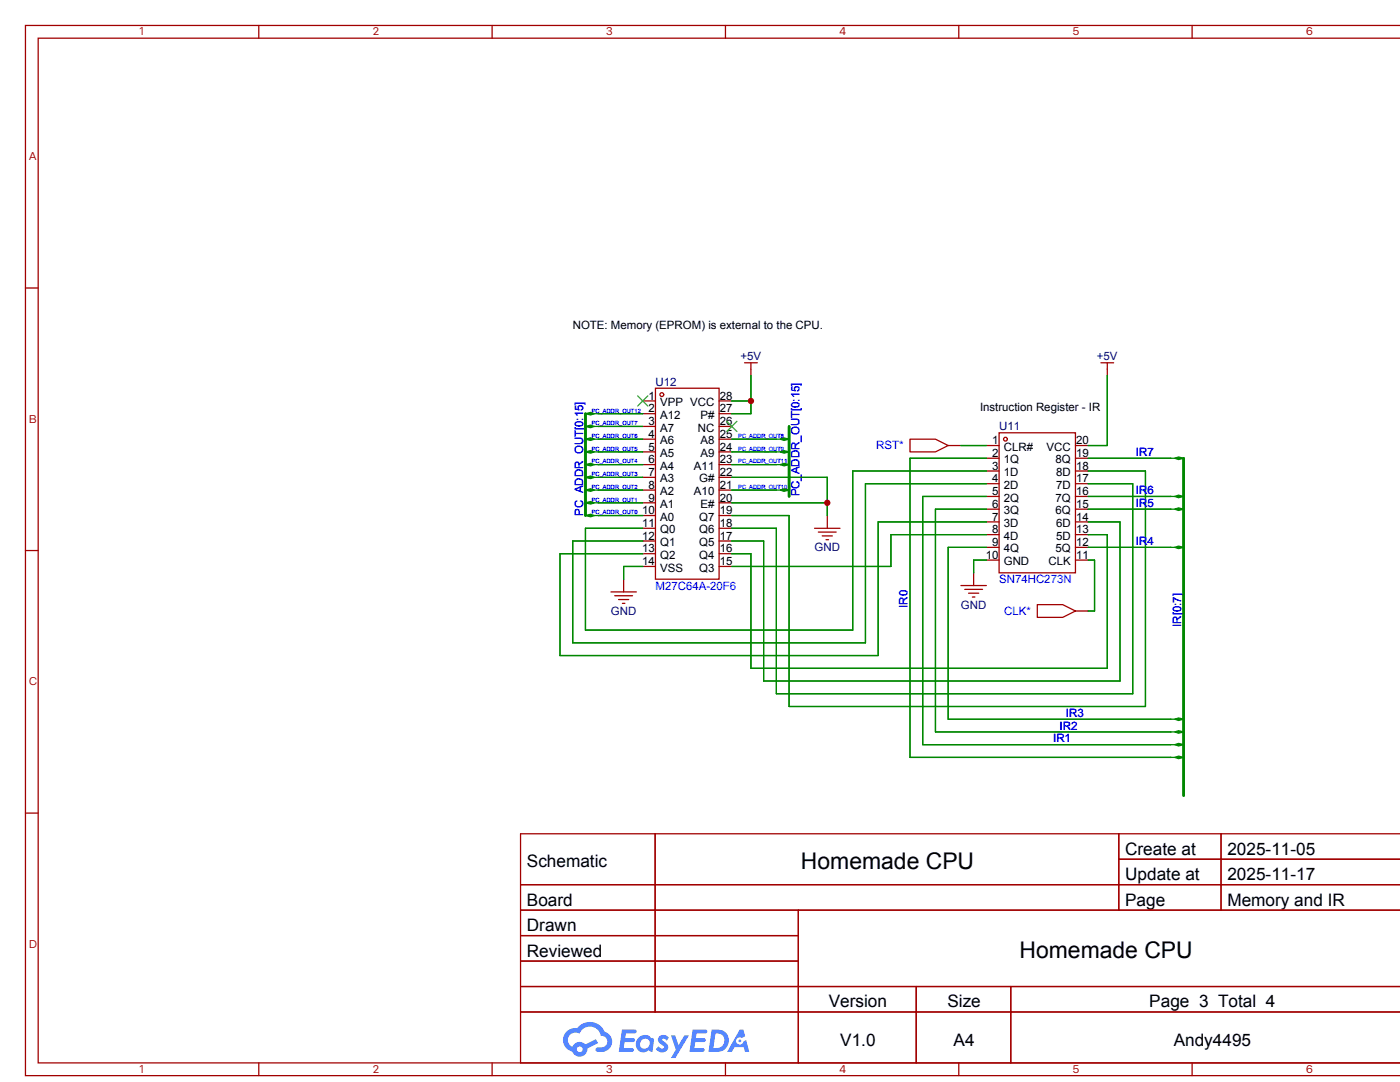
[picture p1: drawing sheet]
<svg xmlns="http://www.w3.org/2000/svg" width="279mm" height="216mm" viewBox="0 0 279 216" stroke-linecap="round" stroke-linejoin="round" font-family="sans-serif">
<g fill="none" stroke="#a10000" stroke-width=".25">
<path d="M51.6 5.1v2.5M98.2 5.1v2.5M144.8 5.1v2.5M191.3 5.1v2.5M237.9 5.1v2.5M279.4 5.1h-274.3v209.5h274.3M279.5 7.6h-271.9v204.5h271.8M5.1 57.5h2.5M5.1 109.9h2.5M5.1 162.2h2.5M103.9 176.5h175.5M130.7 166.4v35.5"/>
<path d="M223.3 166.4v15.2M223.3 171.4h56.1M243.7 166.4v15.2M279.4 166.4h-175.5v45.7M103.9 181.6h175.5M103.9 186.7h55.4M103.9 196.8h175.5M103.9 191.8h55.4M159.3 181.6v30.5M182.9 196.8v15.3M201.7 196.8v15.3M51.6 212.1v2.5"/>
<path d="M98.2 212.1v2.5M103.9 201.9h175.5M144.8 212.1v2.5M191.3 212.1v2.5M237.9 212.1v2.5"/>
</g>
<g fill="#5487ff">
<path d="M131.6 206.8a1.3 1.3 0 0 1 1.9 .3l-.4 .6a.54 .54 0 0 0-1-.3l.2 .3a1.58 1.58 0 0 1 1 1.5 1.43 1.43 0 0 1-2.4 .2l.5-.6a.64 .64 0 0 0 .5 .4 .64 .64 0 0 0 .6-.2l-.1-.3a1.35 1.35 0 0 1-1-1.7z"/>
<path d="M133.9 206.6h.8l.7 2 1.2-2h.9l-2.7 4.5h-.9l1-1.6z"/>
<path d="M124.1 205.4h1.7a1.31 1.31 0 0 1 1.2 .2 .4 .4 0 0 1-.4 .6h-1.7l-.1 .9h1.6a.4 .4 0 0 1 .3 .5 .4 .4 0 0 1-.4 .3h-1.7l-.1 1.2h.8a1.23 1.23 0 0 1 1.2 .2 .39 .39 0 0 1-.4 .6h-2.6z"/>
<path d="M138.2 205.4h1.7a1.32 1.32 0 0 1 1.2 .2 .39 .39 0 0 1-.3 .6h-1.8l-.1 .9h1.6a.4 .4 0 0 1 .4 .5 .4 .4 0 0 1-.5 .3h-1.6l-.2 1.2h.8a1.23 1.23 0 0 1 1.2 .2 .39 .39 0 0 1-.4 .6h-2.6z"/>
<path d="M147.6 205.4h.8l.3 1.4-.6 .3a.75 .75 0 0 0-1.1 .3 .75 .75 0 0 0 .4 1.1 .75 .75 0 0 0 1-.7l.5-.3 .6 2.4h-.8l-.3-1h-1.8l-.5 1h-1z"/>
<path d="M142 205.4l-.6 4.5h1.4a2.27 2.27 0 0 0 2.7-2.3 2.27 2.27 0 0 0-2.7-2.2zM142.8 206.2a1.5 1.5 0 0 1 1.8 1.5 1.5 1.5 0 0 1-1.9 1.4h-.3z"/>
<path d="M127.4 207.1a1.6 1.6 0 0 0-.3 2.2 1.6 1.6 0 0 0 2.3 .2l.8 .4 .3-2.5-.1-.2-.5-.1a1.58 1.58 0 0 0-2.5 0zM128 207.6a.99 .99 0 0 1 1.6 .3 .99 .99 0 0 1-.8 1.3 .94 .94 0 0 1-1-.5 .94 .94 0 0 1 .2-1.1z"/>
<path d="M113.1 205.8a2.37 2.37 0 0 0 1.1 4 1.54 1.54 0 0 0 1.8 1 1.54 1.54 0 0 0 1.2-1.6l2.2-1.1-.5-.7-2.1 1a1.57 1.57 0 0 0-2.6 .5 1.5 1.5 0 0 1-.7-2.1 1.5 1.5 0 0 1 2.2-.5 2.23 2.23 0 0 1 2.3-1.5 2.23 2.23 0 0 1 1.9 1.9 1.16 1.16 0 0 1 1.3 1.1 1.16 1.16 0 0 1-1.1 1.2h-.7a.47 .47 0 0 0-.6 .4 .47 .47 0 0 0 .5 .5 2.17 2.17 0 0 0 2.5-.9 2.17 2.17 0 0 0-.4-2.7l-.7-.4a3.2 3.2 0 0 0-5.5-.8l-1.1 .1zM115.1 209.4a.6 .6 0 0 1 1.2 0 .6 .6 0 0 1-1.2 0z"/>
<circle cx="147.6" cy="207.7" r=".28"/>
</g>
<g fill="none" stroke="#a10000" stroke-width=".25">
<path d="M130.8 77.5h12.7v38.1h-12.7zM148.6 72.4h2.5M149.9 72.4v2.5M219.7 72.4h2.5M221 72.4v2.5M128.3 80h2.5M128.3 82.5h2.5M128.3 85.1h2.5M128.3 87.6h2.5M128.3 90.2h2.5M128.3 92.7h2.5M128.3 95.2h2.5"/>
<path d="M128.3 97.8h2.5M143.5 80h2.5M143.5 82.5h2.5M143.5 85.1h2.5M143.5 87.6h2.5M143.5 90.2h2.5M143.5 92.7h2.5M143.5 95.2h2.5M143.5 97.8h2.5M181.6 87.6h5.1l2.5 1.3-2.5 1.3h-5.1zM189.2 88.9h2.6M196.8 88.9h2.6"/>
<path d="M196.8 91.4h2.6M196.8 94h2.6M196.8 96.5h2.6M196.8 99.1h2.6M199.4 86.4h15.2v27.9h-15.2zM214.6 88.9h2.6M214.6 91.4h2.6M214.6 94h2.6M214.6 96.5h2.6M214.6 99.1h2.6M121.9 118.1h5.1M122.7 118.9h3.5"/>
<path d="M123.4 119.6h2.1M124.5 115.6v2.5M128.3 100.3h2.5M128.3 102.9h2.5M128.3 105.4h2.5M128.3 107.9h2.5M128.3 110.5h2.5M128.3 113h2.5M143.5 100.3h2.5M143.5 102.9h2.5M143.5 105.4h2.5M143.5 107.9h2.5"/>
<path d="M143.5 110.5h2.5M143.5 113h2.5M162.6 105.4h5M163.3 106.2h3.6M164.1 106.9h2M164.8 107.7h.6M165.1 102.9v2.5M191.8 116.8h5M192.5 117.6h3.6M193.3 118.4h2M194.1 119.1h.5M194.3 114.3v2.5"/>
<path d="M196.8 101.6h2.6M196.8 104.1h2.6M196.8 106.7h2.6M196.8 109.2h2.6M196.8 111.8h2.6M214.6 101.6h2.6M214.6 104.1h2.6M214.6 106.7h2.6M214.6 109.2h2.6M214.6 111.8h2.6M124.2 120.4h.5M207 120.6h5.1l2.5 1.3-2.5 1.3h-5.1z"/>
<path d="M214.6 121.9h2.6"/>
<circle cx="132.1" cy="78.7" r=".38"/>
<circle cx="200.7" cy="87.6" r=".38"/>
</g>
<path d="M127.3 79l2 2M129.3 79l-2 2M145 84.1l2.1 2M147.1 84.1l-2.1 2" fill="none" stroke="#3c3" stroke-width=".25"/>
<g fill="none" stroke="#008700" stroke-width=".25">
<path d="M149.9 74.9v7.6h-3.9M221 74.9v14h-3.8M118.6 82.5h9.7M118.6 85.1h9.7M118.6 87.6h9.7M118.6 90.2h9.7M118.6 92.7h9.7M118.6 95.2h9.7M118.6 97.8h9.7M146 80h3.9M146 87.6h9.7M146 90.2h9.7"/>
<path d="M146 92.7h9.7M146 95.2h19.1v7.7M146 97.8h9.7M191.8 88.9h5M196.8 94h-26.6v31.7h-53.4v-20.3h11.5M196.8 96.5h-24.1v31.8h-58.4v-20.4h14M196.8 91.4h-15.2v59.7h52.8M196.8 99.1h-12.7v49.5h50.3M217.2 96.5h8.9v41.9h-71.2v-33h-8.9M217.2 94h11.4v47h-71.1v-38.1h-11.5M217.2 91.4h17.2M217.2 99.1h17.2"/>
<path d="M118.6 102.9h9.7M118.6 100.3h9.7M128.3 113h-3.8v2.6M146 100.3h19.1M196.8 106.7h-19v6.3h-31.8M196.8 111.8h-2.5v2.5M196.8 104.1h-21.5v26.7h-63.5v-20.3h16.5M196.8 101.6h-10.1v44.4h47.7M196.8 109.2h-7.6v34.3h45.2M217.2 106.7h3.8v26.6h-71.1v-22.8h-3.9M217.2 111.8h1.2v10.1h-1.2M217.2 104.1h6.3v31.8h-71.1v-28h-6.4"/>
<path d="M217.2 101.6h17.2M217.2 109.2h17.2"/>
</g>
<path d="M116.8 82.5v20.4M157.5 85.1v14M236.2 91.4v67.3" fill="none" stroke="#008700" stroke-width=".51"/>
<g fill="#008700" stroke="#008700" stroke-width=".25">
<path d="M234.4 91.4l.8-.2 1 .2-1 .3z"/>
<path d="M234.4 99.1l.8-.3 1 .3-1 .2z"/>
<path d="M234.4 101.6l.8-.3 1 .3-1 .3z"/>
<path d="M234.4 109.2l.8-.2 1 .2-1 .3z"/>
<path d="M234.4 143.5l.8-.2 1 .2-1 .3z"/>
<path d="M234.4 146l.8-.2 1 .2-1 .3z"/>
<path d="M234.4 148.6l.8-.3 1 .3-1 .2z"/>
<path d="M234.4 151.1l.8-.2 1 .2-1 .3z"/>
<path d="M116.8 82.5l1.1-.2 .7 .2-.7 .3z"/>
<path d="M116.8 85.1l1.1-.3 .7 .3-.7 .2z"/>
<path d="M116.8 87.6l1.1-.2 .7 .2-.7 .3z"/>
<path d="M116.8 90.2l1.1-.3 .7 .3-.7 .2z"/>
<path d="M116.8 92.7l1.1-.2 .7 .2-.7 .3z"/>
<path d="M116.8 95.2l1.1-.2 .7 .2-.7 .3z"/>
<path d="M116.8 97.8l1.1-.3 .7 .3-.7 .2z"/>
<path d="M116.8 100.3l1.1-.2 .7 .2-.7 .3z"/>
<path d="M116.8 102.9l1.1-.3 .7 .3-.7 .2z"/>
<path d="M155.7 87.6l.8-.2 1 .2-1 .3z"/>
<path d="M155.7 90.2l.8-.3 1 .3-1 .2z"/>
<path d="M155.7 92.7l.8-.2 1 .2-1 .3z"/>
<path d="M155.7 97.8l.8-.3 1 .3-1 .2z"/>
</g>
<g fill="#c00">
<circle cx="149.9" cy="80" r=".63"/>
<circle cx="165.1" cy="100.3" r=".63"/>
</g>
<g font-size="4.6">
<text x="159.9" y="173.4">Homemade CPU</text>
<text x="203.5" y="191.2">Homemade CPU</text>
</g>
<g font-size="3.4">
<text x="105.2" y="173.1">Schematic</text>
<text x="224.6" y="170.5">Create at</text>
<text x="245" y="170.5">2025-11-05</text>
<text x="224.6" y="175.6">Update at</text>
<text x="245" y="175.6">2025-11-17</text>
<text x="105.2" y="180.7">Board</text>
<text x="105.2" y="185.8">Drawn</text>
<text x="224.6" y="180.7">Page</text>
<text x="245" y="180.7">Memory and IR</text>
<text x="105.2" y="190.9">Reviewed</text>
<text x="165.4" y="201">Version</text>
<text x="189.1" y="201">Size</text>
<text x="229.4" y="201">Page 3 Total 4</text>
<text x="167.7" y="208.6">V1.0</text>
<text x="190.3" y="208.6">A4</text>
<text x="234.2" y="208.6">Andy4495</text>
</g>
<g font-size="2.3">
<text x="114.3" y="65.6">NOTE: Memory (EPROM) is external to the CPU.</text>
<text x="129.4" y="79.8">1</text>
<text x="129.4" y="82.3">2</text>
<text x="131.7" y="81">VPP VCC</text>
<text x="131.7" y="83.6">A12</text>
<text x="139.8" y="83.6">P#</text>
<text x="143.6" y="82.3">27</text>
<text x="143.6" y="79.8">28</text>
<text x="195.6" y="82.1">Instruction Register - IR</text>
<text x="129.4" y="84.8">3</text>
<text x="129.4" y="87.4">4</text>
<text x="129.4" y="89.9">5</text>
<text x="131.7" y="86.1">A7</text>
<text x="131.7" y="88.6">A6</text>
<text x="139.3" y="86.1">NC</text>
<text x="139.8" y="88.6">A8</text>
<text x="143.6" y="89.9">24</text>
<text x="143.6" y="87.4">25</text>
<text x="143.6" y="84.8">26</text>
<text x="198" y="88.6">1</text>
<text x="200.3" y="89.9">CLR#</text>
<text x="208.9" y="89.9">VCC</text>
<text x="214.8" y="88.6">20</text>
<text x="129.4" y="92.5">6</text>
<text x="129.4" y="95">7</text>
<text x="131.7" y="91.2">A5</text>
<text x="131.7" y="93.7">A4</text>
<text x="138.5" y="93.7">A11</text>
<text x="139.8" y="91.2">A9</text>
<text x="143.6" y="95">22</text>
<text x="143.6" y="92.5">23</text>
<text x="198" y="91.2">2</text>
<text x="198" y="93.7">3</text>
<text x="200.3" y="92.5">1Q</text>
<text x="200.3" y="95">1D</text>
<text x="210.6" y="92.5">8Q</text>
<text x="210.8" y="95">8D</text>
<text x="214.8" y="93.7">18</text>
<text x="214.8" y="91.2">19</text>
<text x="129.4" y="97.5">8</text>
<text x="129.4" y="100.1">9</text>
<text x="131.7" y="96.3">A3</text>
<text x="131.7" y="98.8">A2</text>
<text x="131.7" y="101.3">A1</text>
<text x="138.5" y="98.8">A10</text>
<text x="139.5" y="96.3">G#</text>
<text x="139.8" y="101.3">E#</text>
<text x="143.6" y="100.1">20</text>
<text x="143.6" y="97.5">21</text>
<text x="198" y="96.3">4</text>
<text x="198" y="98.8">5</text>
<text x="198" y="101.3">6</text>
<text x="200.3" y="97.5">2D</text>
<text x="200.3" y="100.1">2Q</text>
<text x="210.6" y="100.1">7Q</text>
<text x="210.8" y="97.5">7D</text>
<text x="214.8" y="101.3">15</text>
<text x="214.8" y="98.8">16</text>
<text x="214.8" y="96.3">17</text>
<text x="128.1" y="102.6">10</text>
<text x="128.1" y="105.2">11</text>
<text x="128.1" y="107.7">12</text>
<text x="131.7" y="103.9">A0</text>
<text x="131.7" y="106.4">Q0</text>
<text x="139.5" y="106.4">Q6</text>
<text x="139.5" y="103.9">Q7</text>
<text x="143.6" y="107.7">17</text>
<text x="143.6" y="105.2">18</text>
<text x="143.6" y="102.6">19</text>
<text x="198" y="103.9">7</text>
<text x="198" y="106.4">8</text>
<text x="200.3" y="102.6">3Q</text>
<text x="200.3" y="105.2">3D</text>
<text x="200.3" y="107.7">4D</text>
<text x="210.6" y="102.6">6Q</text>
<text x="210.8" y="107.7">5D</text>
<text x="210.8" y="105.2">6D</text>
<text x="214.8" y="106.4">13</text>
<text x="214.8" y="103.9">14</text>
<text x="128.1" y="110.2">13</text>
<text x="128.1" y="112.8">14</text>
<text x="131.7" y="109">Q1</text>
<text x="131.7" y="111.5">Q2</text>
<text x="139.5" y="111.5">Q4</text>
<text x="139.5" y="109">Q5</text>
<text x="143.6" y="112.8">15</text>
<text x="143.6" y="110.2">16</text>
<text x="196.7" y="111.5">10</text>
<text x="198" y="109">9</text>
<text x="200.3" y="110.2">4Q</text>
<text x="200.3" y="112.8">GND</text>
<text x="209.2" y="112.8">CLK</text>
<text x="210.6" y="110.2">5Q</text>
<text x="214.8" y="111.5">11</text>
<text x="214.8" y="109">12</text>
<text x="131.7" y="114">VSS</text>
<text x="139.5" y="114">Q3</text>
</g>
<g font-size="2.3" fill="#000080">
<text x="147.8" y="71.9">+5V</text>
<text x="218.9" y="71.9">+5V</text>
<text x="130.8" y="77">U12</text>
<text x="199.4" y="85.9">U11</text>
<text x="162.6" y="110">GND</text>
<text x="121.9" y="122.7">GND</text>
<text x="191.8" y="121.4">GND</text>
</g>
<g font-size="2.3" fill="#00f">
<text x="174.9" y="89.7">RST*</text>
<text x="226.7" y="91">IR7</text>
<text x="159.5" y="99.1" transform="rotate(-90 159.5 99.1)">PC_ADDR_OUT[0:15]</text>
<text x="226.7" y="98.6">IR6</text>
<text x="226.7" y="101.1">IR5</text>
<text x="116.4" y="102.9" transform="rotate(-90 116.4 102.9)">PC_ADDR_OUT[0:15]</text>
<text x="226.7" y="108.7">IR4</text>
<text x="130.8" y="117.6">M27C64A-20F6</text>
<text x="199.4" y="116.4">SN74HC273N</text>
<text x="181.1" y="121.3" transform="rotate(-90 181.1 121.3)">IR0</text>
<text x="200.4" y="122.7">CLK*</text>
<text x="235.7" y="125.1" transform="rotate(-90 235.7 125.1)">IR[0:7]</text>
<text x="212.7" y="143">IR3</text>
<text x="210.2" y="148.1">IR1</text>
<text x="211.5" y="145.6">IR2</text>
</g>
<g font-size="2.2" fill="#a00000">
<text x="27.8" y="7.1">1</text>
<text x="74.4" y="7.1">2</text>
<text x="120.9" y="7.1">3</text>
<text x="167.5" y="7.1">4</text>
<text x="214.1" y="7.1">5</text>
<text x="260.6" y="7.1">6</text>
<text x="5.8" y="32">A</text>
<text x="5.8" y="84.4">B</text>
<text x="5.8" y="136.8">C</text>
<text x="5.8" y="189.2">D</text>
<text x="27.8" y="214.1">1</text>
<text x="74.4" y="214.1">2</text>
<text x="120.9" y="214.1">3</text>
<text x="167.5" y="214.1">4</text>
<text x="214.1" y="214.1">5</text>
<text x="260.6" y="214.1">6</text>
</g>
<g font-size="1.1" fill="#00f">
<text x="118.1" y="82.3">PC_ADDR_OUT12</text>
<text x="118.1" y="84.9">PC_ADDR_OUT7</text>
<text x="118.1" y="87.4">PC_ADDR_OUT6</text>
<text x="118.1" y="89.9">PC_ADDR_OUT5</text>
<text x="147.3" y="87.4">PC_ADDR_OUT8</text>
<text x="147.3" y="89.9">PC_ADDR_OUT9</text>
<text x="118.1" y="92.5">PC_ADDR_OUT4</text>
<text x="118.1" y="95">PC_ADDR_OUT3</text>
<text x="147.3" y="92.5">PC_ADDR_OUT11</text>
<text x="118.1" y="97.6">PC_ADDR_OUT2</text>
<text x="118.1" y="100.1">PC_ADDR_OUT1</text>
<text x="147.3" y="97.6">PC_ADDR_OUT10</text>
<text x="118.1" y="102.6">PC_ADDR_OUT0</text>
</g>
</svg>
